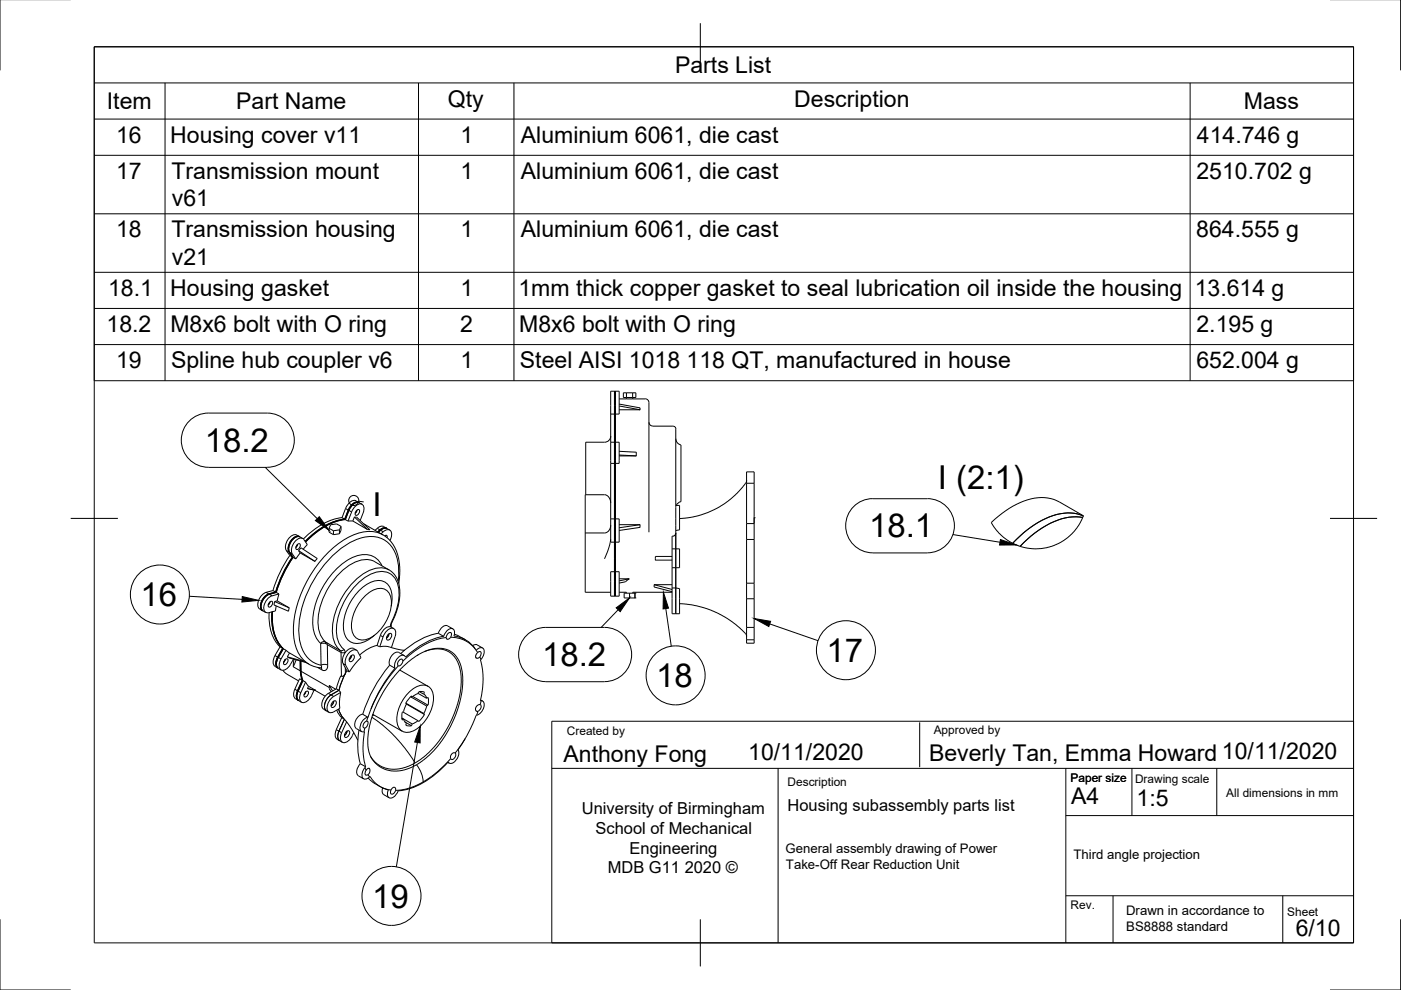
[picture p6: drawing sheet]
<svg xmlns="http://www.w3.org/2000/svg" width="297mm" height="210mm" viewBox="0 0 297 210" stroke-linecap="round" stroke-linejoin="round" font-family="sans-serif">
<!-- layer: Visible -->
<g fill="none" stroke="#000" stroke-width=".21">
<path d="M129.5 98.2v11.8M129.5 93.8v4.4M129.5 87.8v6M129.5 82.9h1.8v4.9h-1.8zM129.5 93.8h1.8v4.4h-1.8M129.5 92.4a1.32 1.32 0 0 1-1.3 1.4h-4v11.1M130.3 82.9v32M130.5 82.9v32M131.3 85.7l4.4 .8v.4M131.3 95.7l3.6 .2v.8M131.3 86.9h4.4M131.3 96.7h3.6"/>
<path d="M131.3 86.1l4.4 .8M131.3 96.5l3.6 .2M131.3 84.6h1.5M132.2 83.3h2.6v1h-2.6zM132.8 84.6h1.4M132.8 84.3v.3M132.8 83.3v1M134.1 83.3l.1 1.3M134.2 84.6h2.6M136.8 84.6a1.2 1.2 0 0 1 .8 1.4v26.9M137.6 89.5a.79 .79 0 0 0 .8 .8M138.4 90.4h4.3a.99 .99 0 0 1 .6 1.2v21.4"/>
<path d="M143.3 93a1.51 1.51 0 0 0 1.1 1.4v12l-.6 .2-.4 .5M61.4 117.8a26.6 26.6 0 0 0-3.5 7.4M61.4 117.8l.6 .3M62 118.1l.1 .1M62 118.1a26.6 26.6 0 0 0-3.6 7.4M62.1 118.2a26.6 26.6 0 0 0-3.5 7.4M62.1 118.2l.6 .3M63 115.5l.4-.2a.7 .7 0 0 1 .1 .8 .7 .7 0 0 1-.7 .3l-.1-.5zM63.1 115.4l-.4 .7M63.3 116.7l.5-.6 3.5 2.3-.5 .6M63.3 116.7l3.5 2.3M63.3 116.7l.3 .5"/>
<path d="M63.5 113.8a1.5 1.5 0 0 0-2.4 .6 2.35 2.35 0 0 0 .3 3.4M63.5 113.8h.1M63.5 113.8a1.92 1.92 0 0 0-2.2 1.4 2.3 2.3 0 0 0 .7 2.9M63.6 113.8l.6 .4M63.6 113.8a1.92 1.92 0 0 0-2.1 1.5 2.28 2.28 0 0 0 .6 2.9M63.6 117.2l3.2 1.8M63.7 117.2l-1 1.3M64.3 116.4l.9-.9-.8-1.1a.98 .98 0 0 0-1.5 .1 2.56 2.56 0 0 0-.2 4M69.8 112v.8l.9 .6M69.8 112l.9 .5M70.7 112.5v.9M72 113.2l-1.3 .2"/>
<path d="M72 112.3v.9M72 112.3l-1.3 .2M72.3 111.6v.8l-.3 .8M72.3 111.6l-.9-.5-1.3 .2-.3 .7M72.3 111.6l-.3 .7M72.5 109.7a14.2 14.2 0 0 0-8.2 4.6M73.1 110.1l.1 .1M73.1 110.1a14.3 14.3 0 0 0-8.4 4.7M73.2 110.2l.6 .3M73.2 110.1a14.4 14.4 0 0 0-8.4 4.8M74.8 110.5h-1M75.1 109.6l.5 .1 2.8 2.6h-.5"/>
<path d="M75.1 109.6l-.3 .9 3.1 1.8M75.1 109.6l2.8 2.7M75.5 106.2l.6 .3M75.5 106.2a2.02 2.02 0 0 0-2.2 1.6l-.8 2 .6 .3M75.6 108.2l.4-.2a.7 .7 0 0 1 .1 .8 .7 .7 0 0 1-.8 .4v-.5zM75.7 108.2l-.4 .6M76.1 106.5l.1 .1M76.1 106.5a2.02 2.02 0 0 0-2.3 1.6l-.7 2M76.2 106.6l.6 .3M76.2 106.6a2.02 2.02 0 0 0-2.2 1.6l-.8 2M76.4 110.4a3.7 3.7 0 0 0 .7-3.2 1.19 1.19 0 0 0-2 .4l-.6 .9-.7 2M77.1 111.1l4.5 2.6 1.1 .9 .9 1.3 .7 1.6 .4 2 .1 2.3-.3 1.9"/>
<path d="M79.5 119.1l3 1.8a6.1 6.1 0 0 1 2.1 6.4l-.6 2.5-1 2.4-.1 .8M80 112l-.5 .5M80 112a1.34 1.34 0 0 1 2.1 .1M80.6 112.3l-.5 .5M80.7 112.4l-.5 .5M80.8 113.2a1.82 1.82 0 0 1 1.8-.8 1.68 1.68 0 0 1 .1 2.2M81.5 113.6l.5-.1 .1 .5M81.9 112a1.23 1.23 0 0 0-1.3 .3M82.1 112.1l.5 .3M82.1 112.1a1.23 1.23 0 0 0-1.4 .3M124.1 113v12.6h5.4M129.5 111.3l-.2 .9-.4 .5-.4 .3h-4.4"/>
<path d="M129.5 106.7l-.3-1.1-.3-.4-.5-.3h-4.3v8.1M129.5 114.3l-.4 1.7-.9 2.5M129.5 110h1.8v4.9h-1.8zM130.3 115v11.4M130.3 114.9v.1M130.5 115v11.4M130.5 114.9v.1M131.3 111.2h4.4M135.7 111.2v.6l-4.4 .7M135.7 111.2l-4.4 .7M139 118.5l-.1 .3h3.6M142.5 116.4v4"/>
<path d="M142.5 116.4h1.6v4h-1.6M142.5 118h-3.5l-.1 .5M143.3 113l-.3 .6-.5 .1v2.7M143.3 113v11.7M143.3 107.2h.8v5.1l-.8 .2M158.1 102.4l-1.5 1.8-1.7 1.6-2.9 2-1.9 .9-2 .6-2.2 .5-1.8 .2M158.3 114.4v9.2M158.3 111v3.4M158.3 102.5v8.5M158.3 102.5v-2.5h1.6v2.5M158.3 114.4h1.6M158.3 102.5h1.6"/>
<path d="M158.3 111h1.6M158.3 101.8l-.2 .6M159.9 102.5v8.5M159.9 111v3.4M159.9 114.4v9.2M159.9 109.9v.8M159.9 109.8v.1M159.9 110.7v.3M159.9 109.8h.1M159.9 109.9v.1M159.9 110.7v.1M214.7 115.2l1.6 .6"/>
<path d="M229.6 109.7l-.9 1.6-1.3 1.7-1.4 1.3-1.7 1-1.8 .7-1.9 .3h-1.9l-2.4-.5M229.6 109.7a12.4 12.4 0 0 0-9.4 2.7l-1.6 1.2-2.3 2.2M229.7 109.4l-5.1-3a9.4 9.4 0 0 0-9 .5l-2.4 1.4-3 2.5 1.7 2.3 1.6 1.4 1.2 .7M229.7 109.4a10.1 10.1 0 0 0-8.7 .9 23.4 23.4 0 0 0-6.3 4.9M229.7 109.4l-.1 .3M55.8 129.5l.5 .4M56.4 125.6a2.73 2.73 0 0 0-1.6 3.3l1 .6M57 125.9a2.73 2.73 0 0 0-1.6 3.3l.2 .2M57.1 129.9a9.3 9.3 0 0 0 2.3 7.2M57.1 127.7l.5-.2a.7 .7 0 0 1 .1 .8 .7 .7 0 0 1-.8 .3v-.5zM57.2 127.6l-.3 .7M57.7 129.7a9.6 9.6 0 0 0 2.2 7.8"/>
<path d="M57.7 126.3a2.83 2.83 0 0 0-1.7 3.2l.6 .4 1.8-.4 .2-1M57.8 129.7a9.7 9.7 0 0 0 2.3 7.8M57.9 125.2l-1.5 .4M57.9 125.2l.5 .3M58.2 127.5l-.1 .8 3.1 1.3 .1-.7M58.2 127.5l.6-.1 2.5 1.5M58.2 127.5l3.1 1.4M58.4 125.5l-1.4 .4M58.4 125.5l.2 .1M58.6 125.6a3.2 3.2 0 0 0-3.3 3l.2 .7 .3 .2M58.6 125.6l.5 .3M59.1 125.9l-1.4 .4"/>
<path d="M59.1 125.9l-.3 1.5M59.9 137.5l-.5-.3-1.1 1.8a1.67 1.67 0 0 0 .6 2.6M59.9 137.5l-1 1.8a1.77 1.77 0 0 0 0 2.3M59.9 137.5l.2 .1M60.1 137.6l-1.1 1.8a1.77 1.77 0 0 0 0 2.3M60.1 137.6l.5 .3M60.4 139.9l.4-.2a.7 .7 0 0 1 .1 .8 .7 .7 0 0 1-.7 .3l-.1-.5zM60.5 139.8l-.4 .7M60.6 137.9l.8 .6M60.6 137.9a5.2 5.2 0 0 0-1.4 3.5 .88 .88 0 0 0 .6 .7 .88 .88 0 0 0 1-.3l.8-.9 .6-1.1M60.9 139.3l.4 .2 3.6 1M60.9 139.3l3.6 .9"/>
<path d="M61.4 138.4l3.1 1.8M61.4 138.4l-.5 .9M62.8 139.9l-.6 1.5M74.4 139.1l.6-.2a.92 .92 0 0 1-.8 1.4 .8 .8 0 0 1 .2-1.2zM74.5 139l-.2 .4-.3 .4M74.6 138.9l-.2 .6-.4 .4M75.6 137.9a1.46 1.46 0 0 0-2.4 .5 2.54 2.54 0 0 0-.5 2.3l.9 1.5M77.4 126.3a4.1 4.1 0 0 1 4.1-1.4 3.2 3.2 0 0 1 1.4 3.7 9.1 9.1 0 0 1-4.9 6.9 2.36 2.36 0 0 1-3.4-2 8.9 8.9 0 0 1 2.8-7.2zM79.9 136.9l.6 .2M79.9 136.8l-1.5 .6-2.1 1.5M80.5 137.1h.2a5.7 5.7 0 0 1 3.3 .5l1.7 .3M80.5 137.1a6.5 6.5 0 0 1 1.5-3.4 1 1 0 0 1 1.3-.5 1 1 0 0 1 .6 1.2l-.9 2.9"/>
<path d="M80.6 134.7l-.7 2.2M82.3 134.5l.6-.2a.92 .92 0 0 1-.8 1.4 .8 .8 0 0 1 .2-1.2zM82.4 134.4l-.1 .5-.4 .3M82.5 134.4l-.2 .5-.4 .4M83.5 133.3a1.59 1.59 0 0 0-2.5 .7l-.3 .7M85.7 139l-1.1-.7a2.02 2.02 0 0 0-2.1 2.4l.1 .3M85.8 137.9h-.2M88.6 138.9l-.2 .1M91.4 137.7l-2.4 .9-2.6 1.8-2.7 2.8-2.6 3.7-1.2 2.3-.9 2.3-.9 3.7-.1 1.3 .1 2.3 .7 2M94.1 134.9l-1.2-.6a15.9 15.9 0 0 0-7.9 4.3M94.9 132.7l1.1 .6M94.9 132.7a1.81 1.81 0 0 0-2 1.6"/>
<path d="M95.5 135.1a.67 .67 0 0 0 0-1 .88 .88 0 0 0-.8 .5 .88 .88 0 0 0 0 .9h.4l.4-.4M96.3 134.5l2.4 1.2M101.2 136.7l1.1 .7M101.2 136.7h-.5l-.5 .2M101.3 138.4l.5-.3a1 1 0 0 1-.2 1.3l-.5 .2-.3-.3 .1-.5 .4-.4M129.5 121.2h1.8v5.2h-1.8zM131.3 125.6h1.5v.2M131.3 122.7h2.1M133.4 122.7l-.8 .7-1.3 .2M133.4 122.7l-2.1 .5M133.5 125.8v1M134.6 125.8h.1"/>
<path d="M134.6 126.8h.1M134.6 125.8h-2.3v1h2.3M134.6 125.8v1M138.7 124v.5l3.8 .9M138.7 124l3.8 1M138.7 124h3.8M142.5 124.7v5.4h1.6v-5.3l-.8-.1M142.5 120.4v4.3M142.5 125.6h-8.3v.2M142.5 124.7h.8M143.3 124.7v5.4M144.1 128l3.6 .5 2.1 .5 2.5 1.1 1.9 1.1 1.8 1.3 2 1.8 .3 .7"/>
<path d="M158.3 135.7v.7h1.6v-.7M158.3 133v2.7M158.3 127v6M158.3 123.6v3.4M158.3 133h1.6M158.3 123.6h1.6M158.3 127h1.6M158.3 135.7h1.6M159.9 123.6v3.4M159.9 127v6M159.9 133v2.7M58.9 141.6l.1 .1"/>
<path d="M59 141.7l.6 .3M60 142.1l.6 .6 2.7 1.7M63.2 146.5a1.69 1.69 0 0 0 .2 2M63.2 148.5l.2 .1M63.4 148.6l.5 .3M63.6 140.1l.1 2.1M63.7 142.2l.4 2M63.8 140.2v2.6l.4 1.5M64.1 144.2l-.6-.3-1 2.2a1.5 1.5 0 0 0 .7 2.4M64.1 144.2l-1 2.3a1.69 1.69 0 0 0 .1 2M64.1 144.2l.1 .1M64.2 144.3l.6 .3-1 2.3a1.51 1.51 0 0 0 .3 2.1 2.15 2.15 0 0 0 2-1.6"/>
<path d="M64.2 144.3l-1 2.3M64.5 140.2l1.9 1 1.7 .4M64.7 146.7l.5-.2a.7 .7 0 0 1 .1 .8 .7 .7 0 0 1-.8 .4v-.5zM64.8 144.6l.6 .9M64.8 146.6l-.4 .7M65.2 146l1.5 .3M65.4 145.5l1.5 .9-1.7-.4M65.4 145.5l-.2 .5M66.6 146.3l-.5 1.2M66.7 146.3l2.2 1.3M66.8 146.3l.1 .1M68.1 141.6h.1"/>
<path d="M69.6 147a2.73 2.73 0 0 0-1.2 3.2l1.3 .8M69.8 145.3v.7l.4 .7M69.8 145.3l1.4 .8M69.8 145.3l.7 1.2M70.5 148.8l.6-.2a.92 .92 0 0 1-.7 1.4 .8 .8 0 0 1 .1-1.2zM70.8 148.6l-.2 .6-.4 .4M71.3 146l-1.7 1M71.3 146l.6 .4M71.4 150.6l.3 .7 .8 .9M71.8 150.3a10.3 10.3 0 0 0 1.9 3.1l.9 1.3 1.3 2.3M71.9 146.4a5.2 5.2 0 0 0-2.6 1.9l-.4 .8a1.43 1.43 0 0 0 .3 1.6M71.9 146.4l.3 .4"/>
<path d="M71.9 155a1.69 1.69 0 0 0 .1 2M72 157l.6 .4M72.2 143.3l.5 .1 .5-.6-.8 1.8-.5 1.8M72.2 146.8l-.2 2 .1 1.4-1.4 .7M72.2 146.8a4 4 0 0 0-2.8 2.8 .95 .95 0 0 0 .1 1.3 .95 .95 0 0 0 1.2 0M72.3 143.3l-1 2.7M72.5 152.2l-1.2 2.5a1.51 1.51 0 0 0 .7 2.3M72.5 152.2l.5 .2M73 152.5l-1.1 2.5M73.3 141l.8 1.5M73.3 141a2.66 2.66 0 0 1 2-3.2l.3 .1 .2 .2 .7 1.3-1.1 1.2-1.3 1.9M73.4 155.2l.6-.2a.92 .92 0 0 1-.8 1.3 .8 .8 0 0 1 .2-1.1z"/>
<path d="M73.5 153l-1.1 2.4a1.51 1.51 0 0 0 .4 2 2.41 2.41 0 0 0 2.2-2.1M73.6 142.2l.5 .3M73.6 142.2l-.9 1.8-.8 2.4M73.6 155l-.2 .5-.4 .5M76.1 154.8a16 16 0 0 0 .3 7.1M76.9 151.4l1.1 .7M76.9 151.4a2.27 2.27 0 0 0-1.6 2.9l1.4 .8M77.7 152.9a.93 .93 0 0 0-.5 1.4 1.01 1.01 0 0 0 .7-1.4h-.2M78 152.1a2.3 2.3 0 0 0-1.6 2.8l.5 .3 .4-.1-.3 3.8 .2 2.3 .3 1.4M78 152.1h.1M79 151.5l6.3 3.5M79.2 151.6l-.3 .2"/>
<path d="M82.6 141l1.1 .7M82.6 141a30.5 30.5 0 0 0-5.7 10.4M83.8 141.7a2.15 2.15 0 0 1 1.8-2.8l.4 .4a16 16 0 0 1 8.1-4.4 1.95 1.95 0 0 1 1.9-1.6 1.12 1.12 0 0 1 .3 1.5 6.1 6.1 0 0 1 4.6 3.1h.1a.99 .99 0 0 1 1.6-.3 2.28 2.28 0 0 1-.7 2.3l.4 2.2 .1 1.6-.1 2.2-.4 2.7h.1M83.8 141.7a30.3 30.3 0 0 0-5.8 10.4M84.5 141.2a.91 .91 0 0 1 .7-1.4l.2 .4-.1 .4-.5 .6h-.3M84.8 142.1l5.9 3.4M85.2 152.3l.4 .2M85.2 152.2l2.2 1.3M85.3 151v1.7l.3-.2M85.4 151l3.4 2M85.6 152.5l.6 .9-.2 .3 .6 .2h.7M85.8 153l1.4 .9"/>
<path d="M86 149.1l.2 .2M86.1 149.3l3.9 2.2-.2-.2M86.2 149.3l-.6 1.6-.3 .1M86.7 146.8a3.6 3.6 0 0 1 4.1-1.3 3.7 3.7 0 0 1 .9 4.2 8.1 8.1 0 0 1-4.5 5.4 2.15 2.15 0 0 1-3-1.7 8.1 8.1 0 0 1 2.5-6.6zM87.1 147.7l3.3 2 .3-.2M87.2 147.6l.2 .2M87.4 147.8l-.1-.3-1.3 1.6 3.8 2.2M87.4 153.5l-.2 .4M87.4 147.8l1.2-.8 1.8 1.1 .4-.2v1.6M87.5 147.7l3.2 1.8M88.6 152.8l-1.2 .7M88.8 146.7l-.2 .4"/>
<path d="M88.8 146.7l.6-.1 .6 .2M88.9 146.7l.9 .5 .2-.4M89.9 147.2l.6 .8M90 151.5l-1.2 1.5M90.5 149.7l-.6 1.6M98.7 156.5l-1.6 2.5a2.18 2.18 0 0 1-1.6 2.9l-.5-.3M101 151.7l-2.3 4.9M101.8 149.4l-.5 .1-.5 .6 .1 .6 .4 .1M101.8 149.4a.91 .91 0 0 1-.4 1.4M101.9 148.4l.4 .2M102 148.5a.93 .93 0 0 1 .6 1.5 2.41 2.41 0 0 1-1.5 1.6M77.5 162.6l-1.1-.7a1.85 1.85 0 0 0-.4 2.6l1.1 .6"/>
<path d="M77.5 162.6a2.45 2.45 0 0 0-.7 2.2 .97 .97 0 0 0 1.6-.2 6.5 6.5 0 0 0 2.4 2.3l-1.2-.7M77.6 163.3l.4-.4 .4 .1v.7l-.4 .5M77.6 163.3a.72 .72 0 0 0 0 1l.4-.1M78.1 165l1.5 1.2M80.8 166.9l1.5 .6a1.01 1.01 0 0 0-.2 1.1 1.01 1.01 0 0 0 .9 .6l.9-.6 .5-.9M81.1 167.1a1.19 1.19 0 0 0 .3 1.4l1.1 .6M83.1 167.2a.43 .43 0 0 1 .6-.3 .43 .43 0 0 1 .2 .7l-.3 .5-.6 .3a.92 .92 0 0 1 .1-1.2zM94.9 161.6l.3 .2M95 161.6a17.6 17.6 0 0 1-9.7 6l-.9 .1M95.6 160.8l.1 .2a.84 .84 0 0 0 .8-.4 .84 .84 0 0 0-.1-1l-.4 .1-.4 .4-.1 .8"/>
</g>
<!-- layer: Visible Narrow -->
<g fill="none" stroke="#000" stroke-width=".21">
<path d="M60.7 116.7l1.3 .7M73.3 107.8l1.2 .8M79.5 119.1a5.2 5.2 0 0 0-5.3 .7 15.2 15.2 0 0 0-6.7 13.4 4.7 4.7 0 0 0 1.5 2.9 .79 .79 0 0 0-1 .3M80 112l1.3 .7M81 120a4.2 4.2 0 0 0-5.8-2 16.2 16.2 0 0 0-8.9 14.8 5.5 5.5 0 0 0 1.7 3.6M81.3 113.4a7.4 7.4 0 0 0-7.4 .5 24.3 24.3 0 0 0-11.7 20.3 7.8 7.8 0 0 0 3.3 6.6M56.4 125.6l1.3 .7M58.3 139l1.3 .7M62.3 139.8l-.1 1.6 7.6 4.4M68 136.4l.1 4.6M68.8 136.4h-.8M69 136.1l.2 .1"/>
<path d="M69.2 136.2l2.9 1.7M69.2 136.2l.2 .5-.6-.3 .4-.2M72.2 137.9l.1 .4M72.3 138.3l.1 5.1M72.3 138.3l-2.9-1.6 .1 4.3M72.9 137.7l-.5 .3-.2-.1M73.2 138.3v.1M73.2 138.3h-.9M80.6 134.7l.6 .4M82.5 120.9a5.2 5.2 0 0 0-5.3 .7 15.5 15.5 0 0 0-6.7 12.5 5.2 5.2 0 0 0 1.7 3.8M82.8 132.8v.1M82.9 128.5a4.9 4.9 0 0 0-1.1-5 3.7 3.7 0 0 0-4.1 .5 10.9 10.9 0 0 0-4.8 10.1 2.85 2.85 0 0 0 4.2 2l1.5-.8 .8-.6"/>
<path d="M83 132.6l-.2 .2M83 131.8a10.5 10.5 0 0 0 1.1-8.5 3.5 3.5 0 0 0-4.8-1.8 13.9 13.9 0 0 0-7.8 10 6.4 6.4 0 0 0 1.4 6.2l.3 .6M83.2 131.9l-.3 .2-.1 .7M84.4 123.3a9.9 9.9 0 0 0-1.8-7.9 5.9 5.9 0 0 0-6.6-1.1 20.4 20.4 0 0 0-10.5 10.6 18.3 18.3 0 0 0-1.9 11.2 5.9 5.9 0 0 0 4.5 4.9M90 138.1l2.3-.5 1.9 .2a5.6 5.6 0 0 1 3.5 5.4v2.8l-.5 2.6-.9 2.7-1.2 2.6-1.5 2.5-1.7 2.1-2.2 2.1-1.7 1.1M91.4 137.7a4.9 4.9 0 0 1 6.5 4.3l.2 3-.4 2.8-.9 3.3-1.2 2.8-1.9 3.1-1.7 2.1-1.6 1.6-2.1 1.5M94.6 135.2l-2 .4-2.6 1.1-2.2 1.4-2.4 2.1M95.5 135.1h.2a6.4 6.4 0 0 1 5.1 2.5M101 137.9l.3 .5M101.7 139.3l.3 .5M62.5 146.1l1.3 .8M67.3 141.5l.9 .5"/>
<path d="M68.1 141l.1 1M69.5 141l-.2 .8a.7 .7 0 0 1-1.1 .2M69.5 141a1.57 1.57 0 0 0-1.4 0M69.6 147l1.1 .7M71.3 154.7l1.1 .7M72.7 140.7l.6 .3M73.2 141.6v1.2M77.3 154.4l-.1 .8M78 152.1l-.3 .8M78.8 152.1l2.2 1.6 2.9 2.7 2 2.3 2.1 3M79.1 151.5l-.1 .1M84.5 141.2l-2 2.3-1.3 2-1.4 2.3-1.1 2.5"/>
<path d="M98.7 156.6l-2.2 3.1M101.3 150.8l-.3 .9M102 148.6l-.2 .8M77.4 162.7l.2 .6M78 164.2l.4 .5M78.6 160.4l1.3 1.5 1.1 .7 1.3 .4 1.4 .1 1.6-.2 1.3-.5 1.4-.7M78.8 160.8l.9 1.1 .9 .7 1.3 .6 1.1 .2 1.4 .1 1.4-.3 2.5-1M80.8 166.9l2.1 .6M88.3 162.1l1.1 2.1 .3 1.6M95.5 160.9l-2.7 2.7-3.1 2.2-2.8 1.3-1.8 .4-1.2 .1"/>
</g>
<!-- layer: Border -->
<path d="M0 -.1v15M297 -.1v15M20 9.9h267v190h-267zM148.5 4.9v10M15 109.9h10M282 109.9h10M0 194.9v15h15M148.5 194.9v10M297 194.9v15h-15" fill="none" stroke="#000" stroke-width=".21"/>
<!-- layer: TitleBlock -->
<path d="M117 152.9h170v47h-170zM195 153.2v9.5M117 162.9h170M165 162.9v37M226 172.9h61M226 162.9v37M240 162.9v10M258 162.9v10M226 189.9h61M236 189.9v10M272 189.9v10" fill="none" stroke="#000" stroke-width=".21"/>
<!-- layer: BOM -->
<g fill="none" stroke="#000" stroke-width=".21">
<path d="M20 9.9h267v70.8h-267zM20 17.6h267M35 17.6v63.1M88.7 17.6v63.1M109 17.6v63.1M252.3 17.6v63.1M20 25.2h267M20 32.9h267M20 45.3h267M20 57.7h267M20 65.4h267M20 73.1h267"/>
<path d="M185 117.2h11.6M185 117.2a5.7 5.7 0 0 1-5.7-5.7 5.7 5.7 0 0 1 5.7-5.8h11.6a5.7 5.7 0 0 1 5.8 5.8 5.7 5.7 0 0 1-5.8 5.7M202 113.3l10 1.7M111.6 134.7a5.7 5.7 0 0 1 4.1-1.7h12.5a5.8 5.8 0 0 1 5.7 5.8 5.8 5.8 0 0 1-5.7 5.7h-12.5a5.7 5.7 0 0 1-5.3-3.5 5.7 5.7 0 0 1 1.2-6.3zM131.1 129.3l-3.6 3.7M141.2 129l1.1 8M163.2 132.3l10.2 3.5"/>
<circle cx="179.4" cy="137.9" r="6.3"/>
<circle cx="143.2" cy="143.2" r="6.3"/>
</g>
<!-- layer: 0 -->
<g fill="none" stroke="#000" stroke-width=".21">
<path d="M44.2 87.6h12.5a5.7 5.7 0 0 1 5.7 5.7 5.7 5.7 0 0 1-5.7 5.8M44.2 99.1h12.4M44.2 87.6a5.7 5.7 0 0 0-5.8 5.7 5.7 5.7 0 0 0 5.8 5.8M56.2 99.1l11.1 10.9M40.1 126.4l11.2 .7M88.5 157.4l-4.5 26.4"/>
<circle cx="33.9" cy="126.1" r="6.3"/>
<circle cx="83" cy="190" r="6.3"/>
</g>
<path d="M67.7 109.6l2.1 2.8-2.9-2zM51.4 126.5l3.4 .8-3.5 .3zM89.1 154v3.5l-1.2-.2z" fill="#000" stroke="#000" stroke-width=".21"/>
<!-- layer: BOM -->
<path d="M212.1 114.4l3.4 1.1-3.6 .1zM130.6 128.9l2.9-2.1-2 2.9zM140.7 125.6l1 3.3-1.1 .2zM159.9 131.1l3.5 .6-.4 1.1z" fill="#000" stroke="#000" stroke-width=".21"/>
<!-- layer: Annotations -->
<g fill="none" stroke="#000" stroke-width=".21">
<path d="M76.1 106.3l1 .1"/>
<circle cx="75" cy="106.1" r="1.07"/>
</g>
<g font-size="7">
<text x="43.4" y="95.8">18.2</text>
<text x="198.8" y="103.8">I (2:1)</text>
<text x="79" y="109.3">I</text>
<text x="184.3" y="114">18.1</text>
<text x="29.8" y="128.5">16</text>
<text x="114.9" y="141.3">18.2</text>
<text x="175.2" y="140.4">17</text>
<text x="139.1" y="145.7">18</text>
<text x="78.9" y="192.4">19</text>
</g>
<g font-size="4.9">
<text x="143.1" y="15.5">Parts List</text>
<text x="22.7" y="23.1">Item</text>
<text x="50.1" y="23.1">Part Name</text>
<text x="95" y="22.7">Qty</text>
<text x="168.4" y="22.7">Description</text>
<text x="263.7" y="23.1">Mass</text>
<text x="24.6" y="30.3">16</text>
<text x="36.1" y="30.3">Housing cover v11</text>
<text x="97.7" y="30.3">1</text>
<text x="110.4" y="30.3">Aluminium 6061, die cast</text>
<text x="253.8" y="30.3">414.746 g</text>
<text x="24.6" y="37.9">17</text>
<text x="36.4" y="37.9">Transmission mount</text>
<text x="97.7" y="37.9">1</text>
<text x="110.4" y="37.9">Aluminium 6061, die cast</text>
<text x="253.7" y="37.9">2510.702 g</text>
<text x="36.4" y="43.8">v61</text>
<text x="24.6" y="50.3">18</text>
<text x="36.4" y="50.3">Transmission housing</text>
<text x="97.7" y="50.3">1</text>
<text x="110.4" y="50.3">Aluminium 6061, die cast</text>
<text x="253.6" y="50.3">864.555 g</text>
<text x="36.4" y="56.2">v21</text>
<text x="22.9" y="62.8">18.1</text>
<text x="36.1" y="62.7">Housing gasket</text>
<text x="97.7" y="62.8">1</text>
<text x="109.9" y="62.8">1mm thick copper gasket to seal lubrication oil inside the housing</text>
<text x="253.3" y="62.8">13.614 g</text>
<text x="22.6" y="70.4">18.2</text>
<text x="36.1" y="70.5">M8x6 bolt with O ring</text>
<text x="97.5" y="70.4">2</text>
<text x="110.1" y="70.5">M8x6 bolt with O ring</text>
<text x="253.7" y="70.4">2.195 g</text>
<text x="24.6" y="78.1">19</text>
<text x="36.3" y="78.1">Spline hub coupler v6</text>
<text x="97.7" y="78.1">1</text>
<text x="110.2" y="78.1">Steel AISI 1018 118 QT, manufactured in house</text>
<text x="253.7" y="78.1">652.004 g</text>
<text x="119.5" y="161.5">Anthony Fong</text>
<text x="158.6" y="161.2">10/11/2020</text>
<text x="197" y="161.4">Beverly Tan, Emma Howard 10/11/2020</text>
<text x="227.1" y="170.4">A4</text>
<text x="241" y="170.9">1:5</text>
<text x="274.7" y="198.6">6/10</text>
</g>
<g font-size="3.5">
<text x="123.4" y="172.6">University of Birmingham</text>
<text x="167" y="171.9">Housing subassembly parts list</text>
<text x="126.3" y="176.8">School of Mechanical</text>
<text x="128.9" y="185.2">MDB G11 2020 ©</text>
<text x="133.5" y="181">Engineering</text>
</g>
<g font-size="2.8">
<text x="166.6" y="180.9">General assembly drawing of Power</text>
<text x="166.6" y="184.3">Take-Off Rear Reduction Unit</text>
<text x="227.6" y="182.2">Third angle projection</text>
<text x="238.8" y="193.9">Drawn in accordance to</text>
<text x="238.8" y="197.3">BS8888 standard</text>
</g>
<g font-size="2.5">
<text x="120.2" y="155.9">Created by</text>
<text x="198" y="155.7">Approved by</text>
<text x="167" y="166.7">Description</text>
<text x="227" y="165.7">Paper size</text>
<text x="240.6" y="165.9">Drawing scale</text>
<text x="260" y="168.9">All dimensions in mm</text>
<text x="227" y="192.7">Rev.</text>
<text x="272.9" y="194.2">Sheet</text>
</g>
</svg>
